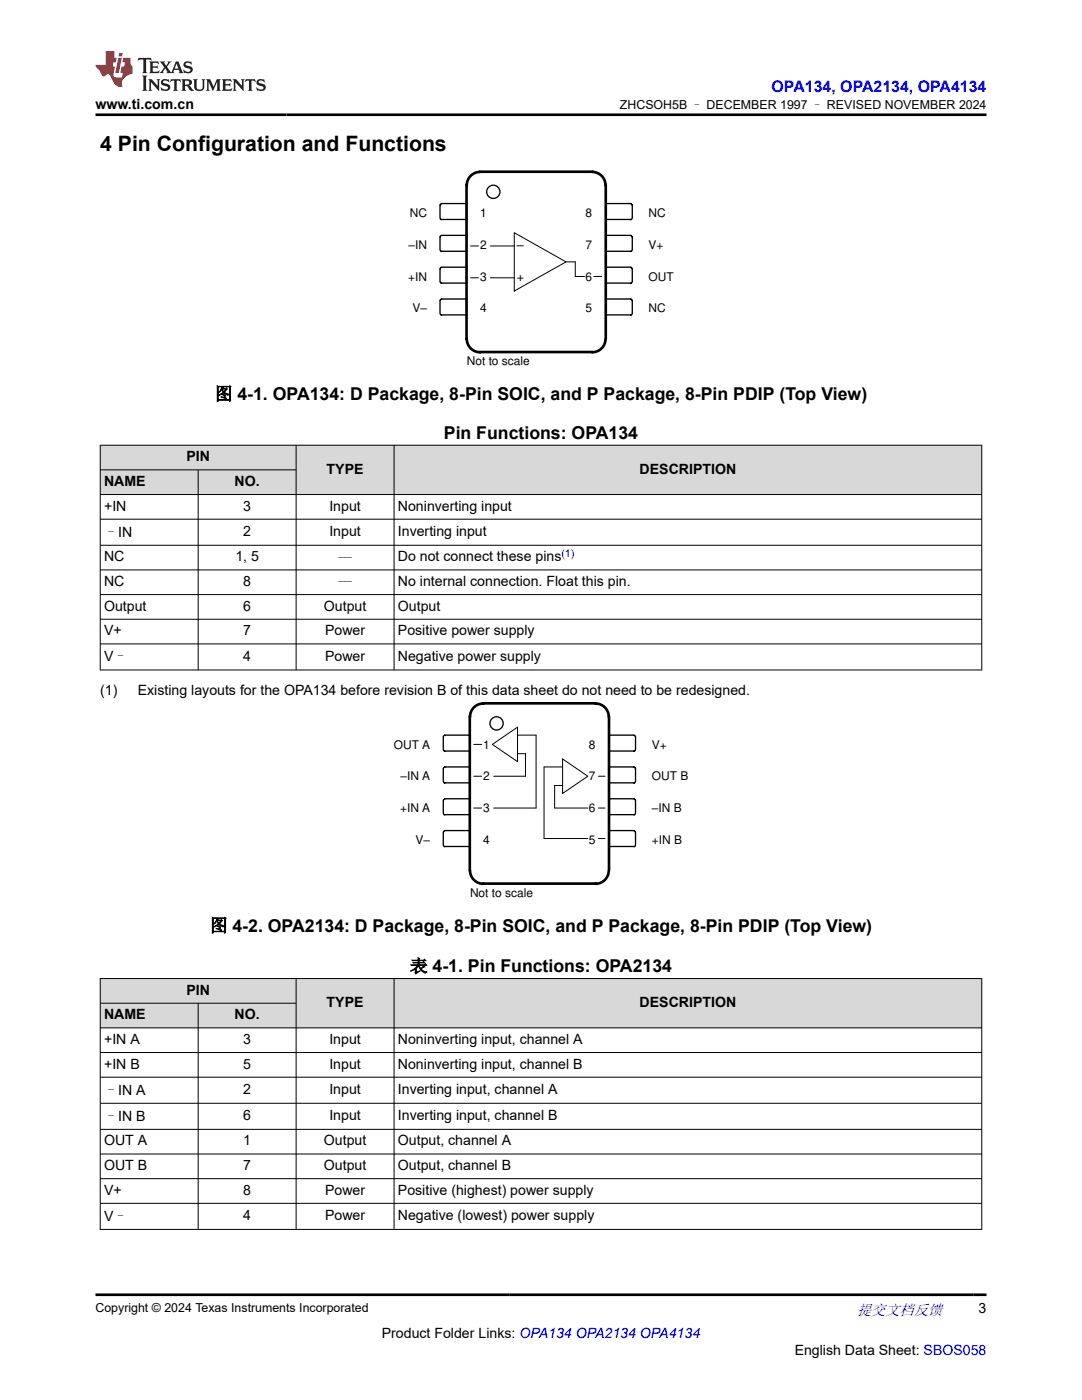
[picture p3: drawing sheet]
<svg xmlns="http://www.w3.org/2000/svg" width="216mm" height="279mm" viewBox="0 0 216 279" stroke-linecap="round" stroke-linejoin="round" font-family="sans-serif">
<path d="M93.9 55.4h1.6M93.9 49.1h1.6M97.9 55.4h4.7M97.9 49.1h4.7M102.6 46.4l10.3 5.9-10.3 5.8zM112.9 52.3h1.9v2.9h1.8M118.5 55.2h1.6" fill="none" stroke="#000" stroke-width=".2"/>
<path d="M87.9 40.8l.2-.2 4.9 .1 .1 .2v2.8l-.2 .1h-4.9l-.2-.3z" fill-rule="evenodd" fill="#fff"/>
<path d="M87.9 40.8l.2-.2 4.9 .1 .1 .2v2.8l-.2 .1h-4.9l-.2-.3z" fill="none" stroke="#000" stroke-width=".26"/>
<path d="M121 40.7l4.9-.1 .3 .3-.1 2.8-.2 .1h-4.9l-.2-.2v-2.7z" fill-rule="evenodd" fill="#fff"/>
<path d="M121 40.7l4.9-.1 .3 .3-.1 2.8-.2 .1h-4.9l-.2-.2v-2.7z" fill="none" stroke="#000" stroke-width=".26"/>
<path d="M87.9 47.1l.2-.1h4.9l.1 .3v2.8l-.2 .1h-4.9l-.2-.3z" fill-rule="evenodd" fill="#fff"/>
<path d="M87.9 47.1l.2-.1h4.9l.1 .3v2.8l-.2 .1h-4.9l-.2-.3z" fill="none" stroke="#000" stroke-width=".26"/>
<path d="M121 47h4.9l.3 .2-.1 2.9-.2 .1h-4.9l-.2-.3v-2.6z" fill-rule="evenodd" fill="#fff"/>
<path d="M121 47h4.9l.3 .2-.1 2.9-.2 .1h-4.9l-.2-.3v-2.6z" fill="none" stroke="#000" stroke-width=".26"/>
<path d="M87.9 53.5l.2-.2 4.9 .1 .1 .2v2.8l-.2 .1h-4.9l-.2-.3z" fill-rule="evenodd" fill="#fff"/>
<path d="M87.9 53.5l.2-.2 4.9 .1 .1 .2v2.8l-.2 .1h-4.9l-.2-.3z" fill="none" stroke="#000" stroke-width=".26"/>
<path d="M121 53.4l4.9-.1 .3 .3-.1 2.8-.2 .1h-4.9l-.2-.2v-2.7z" fill-rule="evenodd" fill="#fff"/>
<path d="M121 53.4l4.9-.1 .3 .3-.1 2.8-.2 .1h-4.9l-.2-.2v-2.7z" fill="none" stroke="#000" stroke-width=".26"/>
<path d="M87.9 59.8l.2-.1h4.9l.1 .3v2.8l-.2 .1h-4.9l-.2-.3z" fill-rule="evenodd" fill="#fff"/>
<path d="M87.9 59.8l.2-.1h4.9l.1 .3v2.8l-.2 .1h-4.9l-.2-.3z" fill="none" stroke="#000" stroke-width=".26"/>
<path d="M121 59.7h4.9l.3 .2-.1 2.9-.2 .1h-4.9l-.2-.3v-2.6z" fill-rule="evenodd" fill="#fff"/>
<g fill="none" stroke="#000" stroke-width=".26">
<path d="M121 59.7h4.9l.3 .2-.1 2.9-.2 .1h-4.9l-.2-.3v-2.6z"/>
<circle cx="98.4" cy="38.3" r="1.32"/>
</g>
<path d="M93.1 67.6v-30.6a2.65 2.65 0 0 1 2.7-2.7h22.4a2.65 2.65 0 0 1 2.6 2.7l.1 30.6a2.74 2.74 0 0 1-2.7 2.7h-22.4a2.65 2.65 0 0 1-2.7-2.7" fill="none" stroke="#000" stroke-width=".53"/>
<g fill="#d8d8d8">
<path d="M20 88.9h175.9v4.9h-175.9z" fill-rule="evenodd"/>
<path d="M20.1 88.9h38.9v4.8h-38.9z" fill-rule="evenodd"/>
<path d="M59.2 88.9h19.4v9.7h-19.4z" fill-rule="evenodd"/>
<path d="M78.7 88.9h117.1v9.7h-117.1z" fill-rule="evenodd"/>
<path d="M20.1 93.8h19.4v4.8h-19.4z" fill-rule="evenodd"/>
<path d="M39.6 93.8h19.4v4.8h-19.4z" fill-rule="evenodd"/>
</g>
<g fill="none" stroke="#000" stroke-width=".2">
<path d="M19.9 88.9h176.1M19.9 93.8h39.3M20 88.8v45M39.5 93.8v40M59.1 88.8v45M78.6 88.8v45M195.9 88.8v45M196 98.7h-176.1M19.9 103.6h176.1M19.9 108.8h176.1M19.9 113.7h176.1M19.9 118.7h176.1"/>
<path d="M19.9 123.6h176.1M19.9 128.5h176.1M19.9 133.7h176.1M94.5 154.9h1.6M94.5 148.6h1.6M98.2 148.6l5.1-3.5v6.9zM103.3 146.7h3.7v14.6h-8.5M103.3 150.4h1.6v4.5h-6.4M112.3 151.5l5 3.4-5 3.5zM112.3 156.8h-1.6v4.5h6.6M112.3 153.1h-3.7v14.2h8.7M119.4 154.9h1.3"/>
<path d="M94.5 161.3h1.6M119.4 161.3h1.3M119.4 167.3h1.3"/>
</g>
<path d="M88.5 146.9l.2-.2 5 .1 .1 .2v2.8l-.3 .1h-4.9l-.2-.3z" fill-rule="evenodd" fill="#fff"/>
<path d="M88.5 146.9l.2-.2 5 .1 .1 .2v2.8l-.3 .1h-4.9l-.2-.3z" fill="none" stroke="#000" stroke-width=".26"/>
<path d="M121.6 146.8l4.9-.1 .3 .3-.1 2.8-.2 .1h-4.9l-.1-.2v-2.7z" fill-rule="evenodd" fill="#fff"/>
<path d="M121.6 146.8l4.9-.1 .3 .3-.1 2.8-.2 .1h-4.9l-.1-.2v-2.7z" fill="none" stroke="#000" stroke-width=".26"/>
<path d="M88.5 153.2l.2-.1h5l.1 .3v2.7l-.3 .2-4.9-.1-.2-.2z" fill-rule="evenodd" fill="#fff"/>
<path d="M88.5 153.2l.2-.1h5l.1 .3v2.7l-.3 .2-4.9-.1-.2-.2z" fill="none" stroke="#000" stroke-width=".26"/>
<path d="M121.6 153.1h4.9l.3 .2-.1 2.8-.2 .2-4.9-.1-.1-.2v-2.6z" fill-rule="evenodd" fill="#fff"/>
<path d="M121.6 153.1h4.9l.3 .2-.1 2.8-.2 .2-4.9-.1-.1-.2v-2.6z" fill="none" stroke="#000" stroke-width=".26"/>
<path d="M88.5 159.6l.2-.2 5 .1 .1 .2v2.8l-.3 .1h-4.9l-.2-.3z" fill-rule="evenodd" fill="#fff"/>
<path d="M88.5 159.6l.2-.2 5 .1 .1 .2v2.8l-.3 .1h-4.9l-.2-.3z" fill="none" stroke="#000" stroke-width=".26"/>
<path d="M121.6 159.5l4.9-.1 .3 .3-.1 2.8-.2 .1h-4.9l-.1-.2v-2.7z" fill-rule="evenodd" fill="#fff"/>
<path d="M121.6 159.5l4.9-.1 .3 .3-.1 2.8-.2 .1h-4.9l-.1-.2v-2.7z" fill="none" stroke="#000" stroke-width=".26"/>
<path d="M88.5 165.9l.2-.1h5l.1 .3v2.7l-.3 .2-4.9-.1-.2-.2z" fill-rule="evenodd" fill="#fff"/>
<path d="M88.5 165.9l.2-.1h5l.1 .3v2.7l-.3 .2-4.9-.1-.2-.2z" fill="none" stroke="#000" stroke-width=".26"/>
<path d="M121.6 165.8h4.9l.3 .2-.1 2.8-.2 .2-4.9-.1-.1-.2v-2.6z" fill-rule="evenodd" fill="#fff"/>
<g fill="none" stroke="#000" stroke-width=".26">
<path d="M121.6 165.8h4.9l.3 .2-.1 2.8-.2 .2-4.9-.1-.1-.2v-2.6z"/>
<circle cx="99.1" cy="144.4" r="1.32"/>
</g>
<path d="M93.7 173.7l.1-30.7a2.65 2.65 0 0 1 2.6-2.6h22.4a2.65 2.65 0 0 1 2.7 2.6v30.7a2.74 2.74 0 0 1-2.7 2.7h-22.4a2.65 2.65 0 0 1-2.6-2.7" fill="none" stroke="#000" stroke-width=".53"/>
<g fill="#d8d8d8">
<path d="M20 195.3h175.9v4.9h-175.9z" fill-rule="evenodd"/>
<path d="M20.1 195.4h38.9v4.8h-38.9z" fill-rule="evenodd"/>
<path d="M59.2 195.4h19.4v9.7h-19.4z" fill-rule="evenodd"/>
<path d="M78.7 195.4h117.1v9.7h-117.1z" fill-rule="evenodd"/>
<path d="M20.1 200.3h19.4v4.8h-19.4z" fill-rule="evenodd"/>
<path d="M39.6 200.3h19.4v4.8h-19.4z" fill-rule="evenodd"/>
</g>
<g fill="none" stroke="#000" stroke-width=".2">
<path d="M19.9 195.3h176.1M20 195.2v50.2M59.1 195.2v50.2M78.6 195.2v50.2M195.9 195.2v50.2M19.9 200.2h39.3M19.9 210.1h176.1M19.9 215h176.1M39.5 200.2v45.2M196 205.1h-176.1M19.9 220.2h176.1M19.9 225.4h176.1"/>
<path d="M19.9 230.3h176.1M19.9 235.2h176.1M19.9 240.2h176.1M19.9 245.4h176.1"/>
</g>
<path d="M27.7 11.6l-.2 .5 .5-.2h.6v.1v2.2l-.2 .4h1l-.2-.4v-2.2v-.1h.5l.5 .2-.1-.5zM29.8 12.3l.2 .4v1.5l-.2 .4h1.9l.1-.6a1.08 1.08 0 0 1-1.3 .2v-.7h.6l.4 .2v-.7l-.4 .2h-.6v-.5l.2-.2a1 1 0 0 1 1 .3l-.1-.5zM31.8 12.3l1 1.1-1 1.2h.9l-.2-.2 .4-.8 .5 .8-.2 .2h1.6l-.2-.2 .1-.5h1l.1 .5-.1 .2h.9l-.2-.3-.8-2h-.5l-1 2.2-.8-1.1 .9-1.1h-.8l.2 .2-.5 .6-.3-.6 .1-.2zM35.2 12.7l.4 1h-.8zM36.8 12.4a.65 .65 0 0 0-.2 .7 .65 .65 0 0 0 .6 .5l.7 .1 .1 .3a.79 .79 0 0 1-.7 .4 .79 .79 0 0 1-.7-.5l.1 .7 .2-.1a.93 .93 0 0 0 1.1 .1 .93 .93 0 0 0 .4-1 1.46 1.46 0 0 0-1.2-.6l-.1-.3a1.09 1.09 0 0 1 1.2 .2l-.2-.6-.1 .1-.6-.2zM28.4 15.1l.2 .4v2.2l-.2 .4h1l-.2-.4v-2.2l.2-.4zM29.6 15.8l.2 .4v1.5l-.2 .4h.8l-.3-.4v-1.3l1.7 1.8v-2l.2-.4h-.8l.2 .2 .1 1.1-1.2-1.3zM32.3 15.9a.65 .65 0 0 0-.2 .8 .65 .65 0 0 0 .7 .4l.6 .2 .1 .2a.79 .79 0 0 1-.7 .4 .79 .79 0 0 1-.7-.5l.1 .7 .2-.1a.93 .93 0 0 0 1.1 .1 .93 .93 0 0 0 .4-.9 1.46 1.46 0 0 0-1.2-.6l-.1-.4a1.09 1.09 0 0 1 1.2 .2l-.2-.6-.1 .1-.6-.1zM34.1 15.8l-.1 .6a.63 .63 0 0 1 .7-.3l.1 1.6-.3 .4h1l-.2-.4v-1.6a.66 .66 0 0 1 .8 .3l-.1-.6zM36.2 15.8l.2 .4v1.5l-.2 .4h.9l-.2-.2v-.7h.5l.1 .2a.79 .79 0 0 0 1.2 .6l-1-.9a.61 .61 0 0 0 .6-.6 .61 .61 0 0 0-.5-.7zM36.9 16.1h.2a.47 .47 0 0 1 .5 .1 .47 .47 0 0 1 .1 .5l-.2 .1-.6 .1zM38.5 15.8l.2 .2a2.27 2.27 0 0 0 .4 2 1.04 1.04 0 0 0 1.7-.7v-1.3l.2-.2h-.8l.2 .4v1.1a.6 .6 0 0 1-.6 .6 .6 .6 0 0 1-.6-.6v-1.1l.3-.4zM41.1 15.8l.2 .4v1.5l-.2 .4h.7l-.2-.4v-1.4l.9 1.9 .8-1.9v1.4l-.2 .4h1l-.3-.4v-1.5l.3-.4h-.8l-.7 1.5-.7-1.5zM44.3 15.8l.2 .4v1.5l-.2 .4h1.9l.1-.6a1.09 1.09 0 0 1-1.3 .2v-.7h.6l.4 .2v-.6l-.4 .2h-.6v-.6l.2-.1a1.01 1.01 0 0 1 1 .3l-.1-.6zM46.4 15.8l.3 .4v1.5l-.3 .4h.8l-.2-.4v-1.3l1.6 1.8v-2l.2-.4h-.7l.2 .2v1.1l-1.2-1.3zM49 15.8l-.1 .6a.63 .63 0 0 1 .8-.3v1.6l-.3 .4h1l-.2-.4v-1.6a.66 .66 0 0 1 .8 .3l-.1-.6zM51.4 15.9a.65 .65 0 0 0-.2 .8 .65 .65 0 0 0 .6 .4l.6 .2 .2 .2a.79 .79 0 0 1-.8 .4 .79 .79 0 0 1-.6-.5l.1 .7 .2-.1a.93 .93 0 0 0 1 .1 .93 .93 0 0 0 .5-.9 1.46 1.46 0 0 0-1.3-.6l-.1-.4a1.09 1.09 0 0 1 1.3 .2l-.2-.6-.2 .1-.5-.1z" fill="#231f20"/>
<path d="M21.1 10.2v2.8h-2.1l.1 .3 .9 1a.95 .95 0 0 0 .9 .9 .59 .59 0 0 1 .6-.4 .59 .59 0 0 1 .5 .4l.4 .7a1.59 1.59 0 0 0 2.1 1.4 1.61 1.61 0 0 1 1-2.3l1-.3-.1-1.5a1.59 1.59 0 0 1-.4-1.7h-1.4l-.2 .9h.5l-.1 .9h-.5l-.2 1v.2l.4 .1-.2 .9h-.6a.73 .73 0 0 1-1.1-.7l.3-1.5h-.5l.2-.9h.5l.2-.9h-.5v-1.3zM23.6 11.5l-.6 3.1h.7l.6-3.1zM23.8 10.6l-.1 .6h.7l.1-.6z" fill="#ed1c24"/>
<path d="M19 22.9h177.8M19 258.4h177.8" fill="none" stroke="#000" stroke-width=".53"/>
<text font-size="4.2" x="20" y="30.1">4 Pin Configuration and Functions</text>
<g font-size="3.5">
<text x="42.9" y="79.8">图 4-1. OPA134: D Package, 8-Pin SOIC, and P Package, 8-Pin PDIP (Top View)</text>
<text x="88.6" y="87.6">Pin Functions: OPA134</text>
<text x="41.9" y="185.9">图 4-2. OPA2134: D Package, 8-Pin SOIC, and P Package, 8-Pin PDIP (Top View)</text>
<text x="81.8" y="194">表 4-1. Pin Functions: OPA2134</text>
</g>
<text font-size="3.2" fill="#00f" x="154" y="18.3">OPA134, OPA2134, OPA4134</text>
<text font-size="3" fill="#00f" x="171" y="262.4">提交文档反馈</text>
<g font-size="2.8">
<text x="19" y="21.7">www.ti.com.cn</text>
<text x="37.2" y="92">PIN</text>
<text x="65.2" y="94.5">TYPE</text>
<text x="127.6" y="94.5">DESCRIPTION</text>
<text x="20.8" y="101.9">+IN</text>
<text x="20.8" y="97">NAME</text>
<text x="46.8" y="97">NO.</text>
<text x="48.5" y="101.9">3</text>
<text x="65.7" y="101.9">Input</text>
<text x="79.4" y="101.9">Noninverting input</text>
<text x="20.8" y="107.1">–IN</text>
<text x="48.5" y="106.9">2</text>
<text x="65.7" y="106.9">Input</text>
<text x="79.4" y="106.9">Inverting input</text>
<text x="20.8" y="112">NC</text>
<text x="47" y="112">1, 5</text>
<text x="67.5" y="112.3">—</text>
<text x="79.4" y="112">Do not connect these pins</text>
<text x="20.8" y="116.9">NC</text>
<text x="48.5" y="116.9">8</text>
<text x="67.5" y="117.2">—</text>
<text x="79.4" y="116.9">No internal connection. Float this pin.</text>
<text x="20.8" y="121.9">Output</text>
<text x="48.5" y="121.9">6</text>
<text x="64.6" y="121.9">Output</text>
<text x="79.4" y="121.9">Output</text>
<text x="20.8" y="126.8">V+</text>
<text x="20.8" y="132">V–</text>
<text x="48.5" y="126.8">7</text>
<text x="48.5" y="131.8">4</text>
<text x="64.9" y="126.8">Power</text>
<text x="64.9" y="131.8">Power</text>
<text x="79.4" y="126.8">Positive power supply</text>
<text x="79.4" y="131.8">Negative power supply</text>
<text x="20" y="138.8">(1)</text>
<text x="27.5" y="138.8">Existing layouts for the OPA134 before revision B of this data sheet do not need to be redesigned.</text>
<text x="20.8" y="203.4">NAME</text>
<text x="37.2" y="198.5">PIN</text>
<text x="46.8" y="203.4">NO.</text>
<text x="65.2" y="200.9">TYPE</text>
<text x="127.6" y="200.9">DESCRIPTION</text>
<text x="20.8" y="208.3">+IN A</text>
<text x="48.5" y="208.3">3</text>
<text x="65.7" y="208.3">Input</text>
<text x="79.4" y="208.3">Noninverting input, channel A</text>
<text x="20.8" y="213.2">+IN B</text>
<text x="48.5" y="213.2">5</text>
<text x="65.7" y="213.2">Input</text>
<text x="79.4" y="213.2">Noninverting input, channel B</text>
<text x="20.8" y="218.5">–IN A</text>
<text x="48.5" y="218.3">2</text>
<text x="65.7" y="218.3">Input</text>
<text x="79.4" y="218.3">Inverting input, channel A</text>
<text x="20.8" y="223.7">–IN B</text>
<text x="48.5" y="223.5">6</text>
<text x="65.7" y="223.5">Input</text>
<text x="79.4" y="223.5">Inverting input, channel B</text>
<text x="20.8" y="228.6">OUT A</text>
<text x="20.8" y="233.5">OUT B</text>
<text x="48.5" y="228.6">1</text>
<text x="48.5" y="233.5">7</text>
<text x="64.6" y="228.6">Output</text>
<text x="64.6" y="233.5">Output</text>
<text x="79.4" y="228.6">Output, channel A</text>
<text x="79.4" y="233.5">Output, channel B</text>
<text x="20.8" y="238.4">V+</text>
<text x="48.5" y="238.4">8</text>
<text x="64.9" y="238.4">Power</text>
<text x="79.4" y="238.4">Positive (highest) power supply</text>
<text x="20.8" y="243.6">V–</text>
<text x="48.5" y="243.5">4</text>
<text x="64.9" y="243.5">Power</text>
<text x="79.4" y="243.5">Negative (lowest) power supply</text>
<text x="195.3" y="262.1">3</text>
<text x="76.2" y="266.9">Product Folder Links: OPA134 OPA2134 OPA4134</text>
<text x="158.6" y="270.3">English Data Sheet: SBOS058</text>
</g>
<g font-size="2.5">
<text x="123.7" y="21.8">ZHCSOH5B – DECEMBER 1997 – REVISED NOVEMBER 2024</text>
<text x="103.1" y="49.7">±</text>
<text x="103.1" y="56.1">+</text>
<text x="19" y="261.8">Copyright © 2024 Texas Instruments Incorporated</text>
</g>
<g font-size="2.4">
<text x="81.8" y="43.3">NC</text>
<text x="95.8" y="43.3">1</text>
<text x="116.9" y="43.3">8</text>
<text x="129.4" y="43.3">NC</text>
<text x="81.5" y="49.7">±IN</text>
<text x="95.8" y="49.7">2</text>
<text x="116.9" y="49.7">7</text>
<text x="129.4" y="49.7">V+</text>
<text x="81.4" y="56">+IN</text>
<text x="95.8" y="56">3</text>
<text x="116.9" y="56">6</text>
<text x="129.4" y="56">OUT</text>
<text x="82.3" y="62.4">V±</text>
<text x="95.8" y="62.4">4</text>
<text x="116.9" y="62.4">5</text>
<text x="129.4" y="62.4">NC</text>
<text x="93.1" y="72.9">Not to scale</text>
<text x="78.6" y="149.4">OUT A</text>
<text x="96.4" y="149.4">1</text>
<text x="117.5" y="149.4">8</text>
<text x="130.1" y="149.4">V+</text>
<text x="79.9" y="155.7">±IN A</text>
<text x="96.4" y="155.7">2</text>
<text x="117.5" y="155.7">7</text>
<text x="130.1" y="155.7">OUT B</text>
<text x="79.8" y="162.1">+IN A</text>
<text x="96.4" y="162.1">3</text>
<text x="117.5" y="162.1">6</text>
<text x="130.1" y="162.1">±IN B</text>
<text x="82.9" y="168.4">V±</text>
<text x="96.4" y="168.4">4</text>
<text x="117.5" y="168.4">5</text>
<text x="130.1" y="168.4">+IN B</text>
<text x="93.8" y="179">Not to scale</text>
</g>
<text font-size="2.1" fill="#00f" x="112" y="111.1">(1)</text>
</svg>
